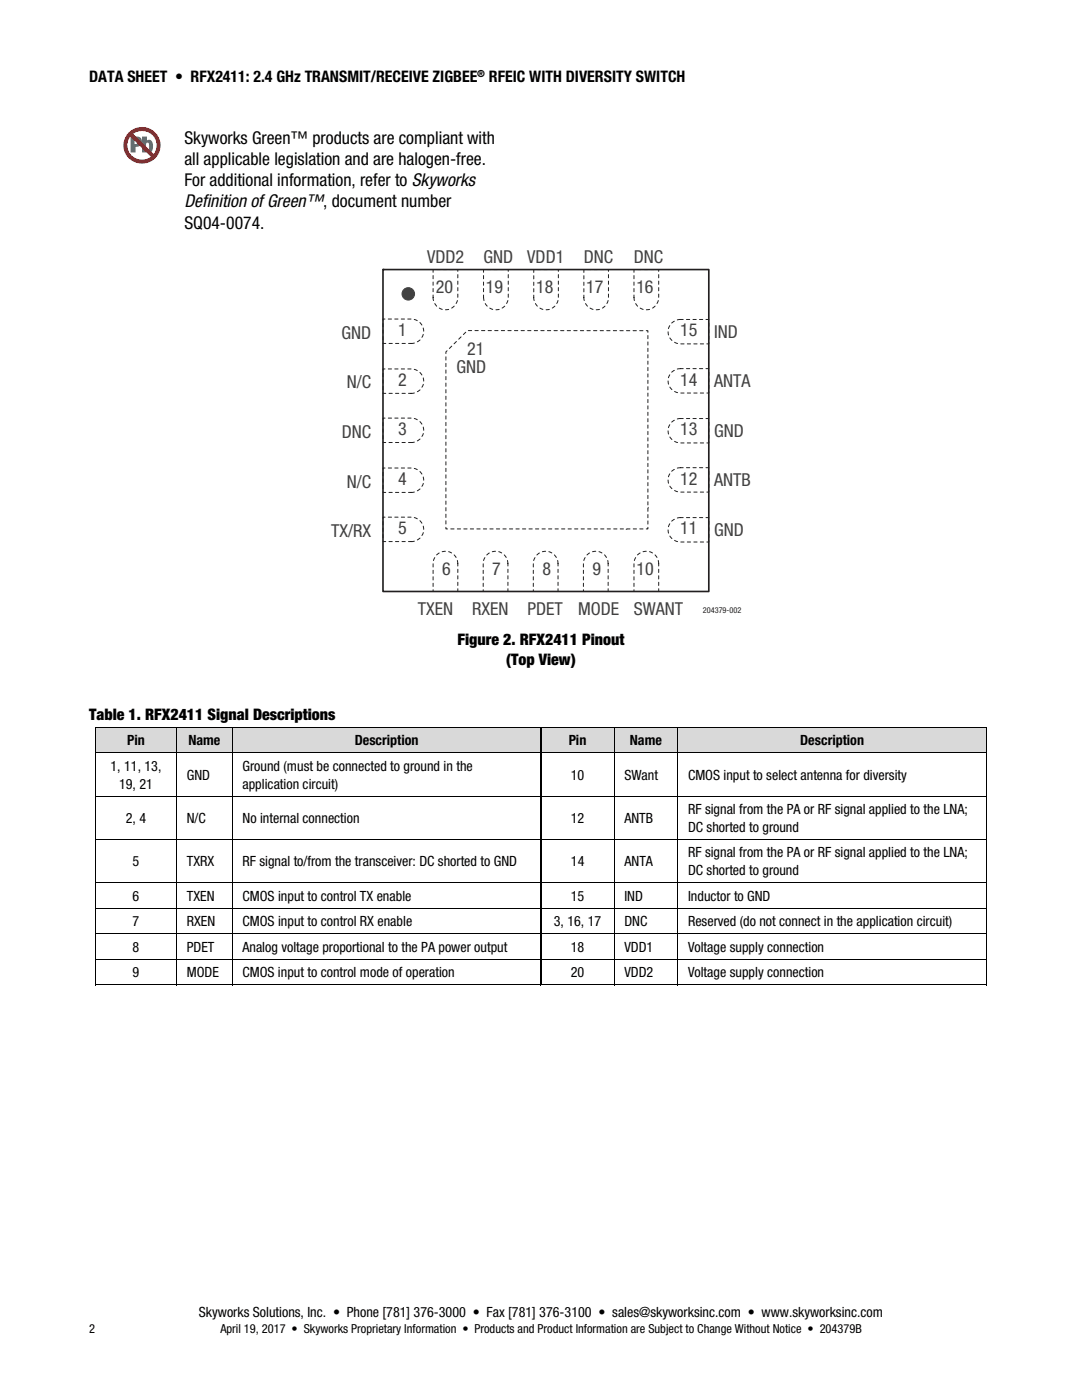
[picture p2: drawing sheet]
<svg xmlns="http://www.w3.org/2000/svg" width="216mm" height="279mm" viewBox="0 0 216 279" stroke-linecap="round" stroke-linejoin="round" font-family="sans-serif">
<circle cx="28.4" cy="29" r="3.3" fill="none" stroke="#fff" stroke-width=".2"/>
<path d="M24.7 29a3.6 3.6 0 0 1 7.2 0 3.6 3.6 0 0 1-7.2 0zM25.3 29a3 3 0 0 0 6 0 3 3 0 0 0-6 0z" fill-rule="evenodd" fill="#ee2328"/>
<g fill="none" stroke="#ee2328" stroke-width=".2">
<circle cx="28.3" cy="29" r="3"/>
<circle cx="28.3" cy="29" r="3.6"/>
</g>
<path d="M26.2 27.4h1.2a.96 .96 0 0 1 .8 1.1 .96 .96 0 0 1-1.3 .7v1.1h-.7z" fill-rule="evenodd" fill="#5a6f76"/>
<path d="M26.2 27.4h1.2a.96 .96 0 0 1 .8 1.1 .96 .96 0 0 1-1.3 .7v1.1h-.7z" fill="none" stroke="#5a6f76" stroke-width=".2"/>
<path d="M26.9 27.9a.38 .38 0 0 1 .5 .4 .38 .38 0 0 1-.5 .3z" fill-rule="evenodd" fill="#fff"/>
<path d="M26.9 27.9a.38 .38 0 0 1 .5 .4 .38 .38 0 0 1-.5 .3z" fill="none" stroke="#fff" stroke-width=".2"/>
<path d="M28.5 27.4h.7v.9l.6-.3a1.35 1.35 0 0 1 .5 1.9l-.2 .4-.3 .1-.5-.2-.1-.2v.3h-.7z" fill-rule="evenodd" fill="#5a6f76"/>
<path d="M28.5 27.4h.7v.9l.6-.3a1.35 1.35 0 0 1 .5 1.9l-.2 .4-.3 .1-.5-.2-.1-.2v.3h-.7z" fill="none" stroke="#5a6f76" stroke-width=".2"/>
<path d="M29.3 28.6h.2l.2 .3-.1 .8-.2 .1-.2-.3z" fill-rule="evenodd" fill="#fff"/>
<path d="M29.3 28.6h.2l.2 .3-.1 .8-.2 .1-.2-.3z" fill="none" stroke="#fff" stroke-width=".2"/>
<path d="M25.8 26.5h.4l4.8 4.7a.3 .3 0 0 1-.2 .3 .3 .3 0 0 1-.3 0l-4.7-4.6z" fill-rule="evenodd" fill="#ee2328"/>
<path d="M25.8 26.5h.4l4.8 4.7a.3 .3 0 0 1-.2 .3 .3 .3 0 0 1-.3 0l-4.7-4.6z" fill="none" stroke="#ee2328" stroke-width=".2"/>
<path d="M106.4 85.9h5M108.9 83.4v5" fill="none" stroke="#231f20" stroke-width=".2"/>
<path d="M86.4 53.8h4.9v5.5a2.47 2.47 0 0 1-2.4 2.5 2.47 2.47 0 0 1-2.5-2.5z" fill-rule="evenodd" fill="#fff"/>
<path d="M86.4 53.8h5v5.5a2.47 2.47 0 0 1-2.5 2.5 2.47 2.47 0 0 1-2.5-2.5z" fill="none" stroke="#231f20" stroke-width=".2" stroke-dasharray=".6 .6"/>
<path d="M96.5 53.8h4.9v5.5a2.47 2.47 0 0 1-2.5 2.5 2.47 2.47 0 0 1-2.4-2.5z" fill-rule="evenodd" fill="#fff"/>
<path d="M96.5 53.8h4.9v5.5a2.47 2.47 0 0 1-2.4 2.5 2.47 2.47 0 0 1-2.5-2.5z" fill="none" stroke="#231f20" stroke-width=".2" stroke-dasharray=".6 .6"/>
<path d="M106.5 53.8h4.9v5.5a2.46 2.46 0 0 1-2.4 2.5 2.46 2.46 0 0 1-2.5-2.5z" fill-rule="evenodd" fill="#fff"/>
<path d="M106.5 53.8h4.9v5.5a2.46 2.46 0 0 1-2.4 2.5 2.46 2.46 0 0 1-2.5-2.5z" fill="none" stroke="#231f20" stroke-width=".2" stroke-dasharray=".6 .6"/>
<path d="M116.5 53.8h4.9v5.5a2.46 2.46 0 0 1-2.4 2.5 2.46 2.46 0 0 1-2.5-2.5z" fill-rule="evenodd" fill="#fff"/>
<path d="M116.5 53.8h4.9v5.5a2.46 2.46 0 0 1-2.4 2.5 2.46 2.46 0 0 1-2.5-2.5z" fill="none" stroke="#231f20" stroke-width=".2" stroke-dasharray=".6 .6"/>
<path d="M126.5 53.8h4.9v5.5a2.47 2.47 0 0 1-2.4 2.5 2.47 2.47 0 0 1-2.5-2.5z" fill-rule="evenodd" fill="#fff"/>
<path d="M126.5 53.8h4.9v5.5a2.47 2.47 0 0 1-2.4 2.5 2.47 2.47 0 0 1-2.5-2.5z" fill="none" stroke="#231f20" stroke-width=".2" stroke-dasharray=".6 .6"/>
<path d="M127 111a2.48 2.48 0 0 1 2.8-.8 2.48 2.48 0 0 1 1.6 2.3v5.5h-4.9v-5.5l.1-.9z" fill-rule="evenodd" fill="#fff"/>
<path d="M127.2 110.7a2.47 2.47 0 0 1 2.7-.5 2.47 2.47 0 0 1 1.5 2.3v5.5h-4.9v-6z" fill="none" stroke="#231f20" stroke-width=".2" stroke-dasharray=".6 .6"/>
<path d="M116.9 111a2.47 2.47 0 0 1 2.8-.8 2.47 2.47 0 0 1 1.6 2.3v5.5h-4.9v-5.5l.2-.9z" fill-rule="evenodd" fill="#fff"/>
<path d="M117.1 110.7a2.46 2.46 0 0 1 2.7-.5 2.46 2.46 0 0 1 1.5 2.3v5.5h-4.9v-5.8l.2-.7z" fill="none" stroke="#231f20" stroke-width=".2" stroke-dasharray=".6 .6"/>
<path d="M106.9 111a2.47 2.47 0 0 1 2.8-.8 2.47 2.47 0 0 1 1.6 2.3v5.5h-4.9v-5.5l.2-.9z" fill-rule="evenodd" fill="#fff"/>
<path d="M107.2 110.7a2.46 2.46 0 0 1 2.6-.5 2.46 2.46 0 0 1 1.5 2.3v5.5h-4.9l.1-6z" fill="none" stroke="#231f20" stroke-width=".2" stroke-dasharray=".6 .6"/>
<path d="M96.9 111a2.47 2.47 0 0 1 2.8-.8 2.47 2.47 0 0 1 1.6 2.3v5.5h-4.9v-5.5l.2-.9z" fill-rule="evenodd" fill="#fff"/>
<path d="M97.2 110.7a2.46 2.46 0 0 1 2.6-.5 2.46 2.46 0 0 1 1.6 2.3v5.5h-5l.1-6z" fill="none" stroke="#231f20" stroke-width=".2" stroke-dasharray=".6 .6"/>
<path d="M86.9 111a2.48 2.48 0 0 1 2.8-.8 2.48 2.48 0 0 1 1.6 2.3v5.5h-4.9v-5.5l.2-.9z" fill-rule="evenodd" fill="#fff"/>
<path d="M87.1 110.7a2.47 2.47 0 0 1 2.7-.5 2.47 2.47 0 0 1 1.6 2.3v5.5h-5l.1-6z" fill="none" stroke="#231f20" stroke-width=".2" stroke-dasharray=".6 .6"/>
<path d="M76.4 63.7h5.6a2.44 2.44 0 0 1 2.5 2.4 2.44 2.44 0 0 1-2.5 2.4h-5.6z" fill-rule="evenodd" fill="#fff"/>
<path d="M76.4 63.7h5.6a2.44 2.44 0 0 1 2.6 2.4 2.44 2.44 0 0 1-2.6 2.4h-5.6z" fill="none" stroke="#231f20" stroke-width=".2" stroke-dasharray=".6 .6"/>
<path d="M76.4 73.6h5.6a2.44 2.44 0 0 1 2.5 2.5 2.44 2.44 0 0 1-2.5 2.4h-5.6z" fill-rule="evenodd" fill="#fff"/>
<path d="M76.4 73.6h5.6a2.44 2.44 0 0 1 2.6 2.5 2.44 2.44 0 0 1-2.6 2.4h-5.6z" fill="none" stroke="#231f20" stroke-width=".2" stroke-dasharray=".6 .6"/>
<path d="M76.4 83.4h5.6a2.44 2.44 0 0 1 2.5 2.5 2.44 2.44 0 0 1-2.5 2.4h-5.6z" fill-rule="evenodd" fill="#fff"/>
<path d="M76.4 83.4h5.6a2.44 2.44 0 0 1 2.6 2.5 2.44 2.44 0 0 1-2.6 2.4h-5.6z" fill="none" stroke="#231f20" stroke-width=".2" stroke-dasharray=".6 .6"/>
<path d="M76.4 93.4h5.6a2.44 2.44 0 0 1 2.5 2.4 2.44 2.44 0 0 1-2.5 2.5h-5.6z" fill-rule="evenodd" fill="#fff"/>
<path d="M76.4 93.4h5.6a2.44 2.44 0 0 1 2.6 2.4 2.44 2.44 0 0 1-2.6 2.5h-5.6z" fill="none" stroke="#231f20" stroke-width=".2" stroke-dasharray=".6 .6"/>
<path d="M76.4 103.2h5.6a2.44 2.44 0 0 1 2.5 2.4 2.44 2.44 0 0 1-2.5 2.5h-5.6z" fill-rule="evenodd" fill="#fff"/>
<path d="M76.4 103.2h5.6a2.44 2.44 0 0 1 2.6 2.4 2.44 2.44 0 0 1-2.6 2.5h-5.6z" fill="none" stroke="#231f20" stroke-width=".2" stroke-dasharray=".6 .6"/>
<path d="M134.1 104l.6-.5 .8-.2h5.9v4.9h-5.6a2.43 2.43 0 0 1-2.3-1.5 2.43 2.43 0 0 1 .6-2.7z" fill-rule="evenodd" fill="#fff"/>
<path d="M134 104l.8-.5 .7-.2h5.9v4.9h-5.6a2.43 2.43 0 0 1-2.3-1.5 2.43 2.43 0 0 1 .5-2.7z" fill="none" stroke="#231f20" stroke-width=".2" stroke-dasharray=".6 .6"/>
<path d="M134.1 94l.6-.4 .8-.2 5.9-.1v4.9h-5.6a2.44 2.44 0 0 1-2.3-1.5 2.44 2.44 0 0 1 .6-2.7z" fill-rule="evenodd" fill="#fff"/>
<path d="M134 94l1.3-.6 6.1-.1v4.9h-5.6a2.43 2.43 0 0 1-2.3-1.5 2.43 2.43 0 0 1 .5-2.7z" fill="none" stroke="#231f20" stroke-width=".2" stroke-dasharray=".6 .6"/>
<path d="M134.1 84.2l.6-.4 .8-.3h5.9v4.9h-5.6a2.43 2.43 0 0 1-2.3-1.5 2.43 2.43 0 0 1 .6-2.7z" fill-rule="evenodd" fill="#fff"/>
<path d="M134 84.2l.8-.5 .7-.2h5.9v4.9h-5.6a2.43 2.43 0 0 1-2.3-1.5 2.43 2.43 0 0 1 .5-2.7z" fill="none" stroke="#231f20" stroke-width=".2" stroke-dasharray=".6 .6"/>
<path d="M134.1 74.2l.6-.4 .8-.2h5.9v4.8h-5.6a2.44 2.44 0 0 1-2.3-1.5 2.44 2.44 0 0 1 .6-2.7z" fill-rule="evenodd" fill="#fff"/>
<path d="M134 74.3l1.3-.7h6.1v4.8h-5.6a2.43 2.43 0 0 1-2.3-1.4 2.43 2.43 0 0 1 .5-2.7z" fill="none" stroke="#231f20" stroke-width=".2" stroke-dasharray=".6 .6"/>
<path d="M134.1 64.4l.6-.4 .8-.2h5.9v4.8h-5.6a2.43 2.43 0 0 1-2.3-1.5 2.43 2.43 0 0 1 .6-2.7z" fill-rule="evenodd" fill="#fff"/>
<path d="M134 64.5l.8-.5 .7-.2h5.9v4.8h-5.6a2.43 2.43 0 0 1-2.3-1.5 2.43 2.43 0 0 1 .5-2.6z" fill="none" stroke="#231f20" stroke-width=".2" stroke-dasharray=".6 .6"/>
<path d="M129.3 101.3l-4.3 4.3" fill="none" stroke="#231f20" stroke-width=".33"/>
<path d="M89 70.2l4.3-4.2h36v39.6h-40.3z" fill-rule="evenodd" fill="#fff"/>
<path d="M89.2 70l-.2 .2v.4M129 66h.3v.3M89 105.2v.4h.3M129.3 105.2v.4h-.3" fill="none" stroke="#231f20" stroke-width=".2"/>
<path d="M89.9 105.6h38.7M129.3 104.6v-38" fill="none" stroke="#231f20" stroke-width=".2" stroke-dasharray=".6 .6"/>
<path d="M89 71.2v33.7M128.3 66h-35l-3.9 3.8" fill="none" stroke="#231f20" stroke-width=".2" stroke-dasharray=".7 .7"/>
<circle cx="81.5" cy="58.7" r="1.24" fill="#414141"/>
<circle cx="81.5" cy="58.7" r="1.24" fill="none" stroke="#414141" stroke-width=".2"/>
<path d="M76.4 53.8h65v64.2h-65z" fill="none" stroke="#231f20" stroke-width=".33"/>
<circle cx="76.4" cy="53.8" r=".16" fill="#231f20"/>
<g fill="#d9d9d9">
<path d="M19.1 145.2h16.1v5h-16.1z"/>
<path d="M21.1 145.2h12.1v5h-12.1z"/>
<path d="M35.3 145.2h11v5h-11z"/>
<path d="M37.3 145.2h7v5h-7z"/>
<path d="M46.4 145.2h61.3v5h-61.3z"/>
<path d="M48.4 145.2h57.5v5h-57.5z"/>
<path d="M108.2 145.2h14.3v5h-14.3z"/>
<path d="M110 145.2h10.5v5h-10.5z"/>
<path d="M122.6 145.2h12.6v5h-12.6z"/>
<path d="M124.6 145.2h8.6v5h-8.6z"/>
<path d="M135.3 145.2h61.5v5h-61.5z"/>
<path d="M137.3 145.2h57.5v5h-57.5z"/>
</g>
<g fill="#000">
<path d="M19 145.1h.1v.1h-.1zM107.7 150.2h.2v.1h-.2zM107.7 158.8h.2v.2h-.2zM108 150.2h.2v.1h-.2zM108 158.8h.2v.2h-.2zM196.8 145.1h.1v.1h-.1zM196.8 150.2h.1v.1h-.1zM196.8 158.8h.1v.2h-.1zM107.7 167.4h.2v.2h-.2zM107.7 176.1h.2v.1h-.2zM108 167.4h.2v.2h-.2zM108 176.1h.2v.1h-.2z"/>
<path d="M196.8 167.4h.1v.2h-.1zM196.8 176.1h.1v.1h-.1zM107.7 181.2h.2v.1h-.2zM107.7 186.3h.2v.1h-.2zM107.7 191.4h.2v.1h-.2zM108 181.2h.2v.1h-.2zM108 186.3h.2v.1h-.2zM108 191.4h.2v.1h-.2zM196.8 181.2h.1v.1h-.1zM196.8 186.3h.1v.1h-.1zM196.8 191.4h.1v.1h-.1zM196.8 196.5h.1v.1h-.1z"/>
</g>
<g fill="none" stroke="#000" stroke-width=".2">
<path d="M19 150.2h88.7M19 158.9h88.7M19 145.2v5M19 150.3v8.5M19 159v8.4M35.2 145.2v5M35.2 150.3v8.5M35.2 159v8.4M46.4 145.2v5M46.4 150.3v8.5M46.4 159v8.4M107.8 145.2v5"/>
<path d="M107.8 150.3v8.5M107.8 159v8.4M108.1 145.2v5M108.1 150.3v8.5M108.1 159v8.4M108.2 150.2h88.6M122.6 145.2v5M122.6 150.3v8.5M122.6 159v8.4M135.3 145.2v5M135.3 150.3v8.5M135.3 159v8.4"/>
<path d="M196.8 145.1h-177.8M196.8 158.9h-88.6M196.8 145.2v5M196.8 150.3v8.5M196.8 159v8.4M19 167.5h88.7M19 176.1h88.7M19 167.6v8.5M19 176.2v5M35.2 167.6v8.5M35.2 176.2v5M46.4 167.6v8.5"/>
<path d="M46.4 176.2v5M107.8 167.6v8.5M107.8 176.2v5M108.1 167.6v8.5M108.1 176.2v5M108.2 167.5h88.6M122.6 167.6v8.5M122.6 176.2v5M135.3 167.6v8.5M135.3 176.2v5M196.8 176.1h-88.6M196.8 167.6v8.5"/>
<path d="M196.8 176.2v5M19 181.3h88.7M19 186.4h88.7M19 191.5h88.7M19 196.6h16.2M19 181.3v5M19 186.4v5M19 191.5v5.1M35.2 181.3v5M35.2 186.4v5M35.2 191.5v5.1M35.3 196.6h11"/>
<path d="M46.4 181.3v5M46.4 186.4v5M46.4 191.5v5.1M46.4 196.6h61.3M107.8 181.3v5M107.8 186.4v5M107.8 191.5v5.1M107.9 196.6h14.6M108.1 181.3v5M108.1 186.4v5M108.1 191.5v5M108.2 181.3h88.6"/>
<path d="M108.2 191.5h88.6M122.6 181.3v5M122.6 186.4v5M122.6 191.5v5.1M122.6 196.6h12.6M135.3 181.3v5M135.3 186.4v5M135.3 191.5v5.1M135.3 196.6h61.5M196.8 186.4h-88.6M196.8 181.3v5M196.8 186.4v5"/>
<path d="M196.8 191.5v5.1"/>
</g>
<g font-size="3.6" fill="#414141">
<text x="85.2" y="52.4">VDD2</text>
<text x="96.5" y="52.4">GND</text>
<text x="105.2" y="52.4">VDD1</text>
<text x="116.5" y="52.4">DNC</text>
<text x="126.5" y="52.4">DNC</text>
<text x="87" y="58.4">20</text>
<text x="97" y="58.4">19</text>
<text x="107" y="58.4">18</text>
<text x="117" y="58.4">17</text>
<text x="127" y="58.4">16</text>
<text x="68.1" y="67.6">GND</text>
<text x="79.5" y="67.1">1</text>
<text x="93.2" y="70.8">21</text>
<text x="135.7" y="67.1">15</text>
<text x="142.5" y="67.4">IND</text>
<text x="69.2" y="77.5">N/C</text>
<text x="79.5" y="77">2</text>
<text x="91.1" y="74.5">GND</text>
<text x="135.7" y="77">14</text>
<text x="142.5" y="77.3">ANTA</text>
<text x="68.2" y="87.4">DNC</text>
<text x="79.5" y="86.9">3</text>
<text x="135.7" y="86.9">13</text>
<text x="142.5" y="87.2">GND</text>
<text x="69.2" y="97.3">N/C</text>
<text x="79.5" y="96.8">4</text>
<text x="135.7" y="96.8">12</text>
<text x="142.5" y="97.1">ANTB</text>
<text x="66.1" y="107.2">TX/RX</text>
<text x="79.5" y="106.7">5</text>
<text x="135.7" y="106.7">11</text>
<text x="142.5" y="107">GND</text>
<text x="88.2" y="114.7">6</text>
<text x="98.2" y="114.7">7</text>
<text x="108.2" y="114.7">8</text>
<text x="118.2" y="114.7">9</text>
<text x="127" y="114.7">10</text>
<text x="83.3" y="122.8">TXEN</text>
<text x="94.2" y="122.8">RXEN</text>
<text x="105.2" y="122.8">PDET</text>
<text x="115.4" y="122.8">MODE</text>
<text x="126.5" y="122.8">SWANT</text>
</g>
<g font-size="3.5" fill="#020303">
<text x="36.8" y="28.7">Skyworks Green™ products are compliant with</text>
<text x="36.8" y="32.9">all applicable legislation and are halogen-free.</text>
<text x="36.8" y="37.2">For additional information, refer to Skyworks</text>
<text x="36.8" y="41.4">Def</text>
<text x="40.3" y="41.4">inition of Green™, document number</text>
<text x="36.8" y="45.6">SQ04-0074.</text>
</g>
<g font-size="3.2">
<text x="17.8" y="16.4">DATA SHEET • RFX2411: 2.4 GHz TRANSMIT/RECEIVE ZIGBEE</text>
<text x="97.6" y="16.4">RFEIC WITH DIVERSITY SWITCH</text>
<text x="91.3" y="128.8">Figure 2. RFX2411 Pinout</text>
<text x="101" y="132.7">(Top View)</text>
<text x="17.8" y="143.6">Table 1. RFX2411 Signal Descriptions</text>
</g>
<g font-size="2.8">
<text x="25.4" y="148.8">Pin</text>
<text x="37.6" y="148.8">Name</text>
<text x="70.8" y="148.8">Description</text>
<text x="113.5" y="148.8">Pin</text>
<text x="125.7" y="148.8">Name</text>
<text x="159.7" y="148.8">Description</text>
<text x="22.1" y="153.9">1, 11, 13,</text>
<text x="37.3" y="155.6">GND</text>
<text x="48.4" y="153.9">Ground (must be connected to ground in the</text>
<text x="113.9" y="155.6">10</text>
<text x="124.6" y="155.6">SWant</text>
<text x="137.3" y="155.6">CMOS input to select antenna for diversity</text>
<text x="23.7" y="157.4">19, 21</text>
<text x="48.4" y="157.4">application circuit)</text>
<text x="25.1" y="164.3">2, 4</text>
<text x="37.3" y="164.3">N/C</text>
<text x="48.4" y="164.3">No internal connection</text>
<text x="113.9" y="164.3">12</text>
<text x="124.6" y="164.3">ANTB</text>
<text x="137.3" y="162.5">RF signal from the PA or RF signal applied to the LNA;</text>
<text x="137.3" y="166">DC shorted to ground</text>
<text x="26.5" y="172.9">5</text>
<text x="37.3" y="172.9">TXRX</text>
<text x="48.4" y="172.9">RF signal to/from the transceiver: DC shorted to GND</text>
<text x="113.9" y="172.9">14</text>
<text x="124.6" y="172.9">ANTA</text>
<text x="137.3" y="171.1">RF signal from the PA or RF signal applied to the LNA;</text>
<text x="26.5" y="179.8">6</text>
<text x="37.3" y="179.8">TXEN</text>
<text x="48.4" y="179.8">CMOS input to control TX enable</text>
<text x="113.9" y="179.8">15</text>
<text x="124.6" y="179.8">IND</text>
<text x="137.3" y="174.7">DC shorted to ground</text>
<text x="137.3" y="179.8">Inductor to GND</text>
<text x="26.5" y="184.9">7</text>
<text x="37.3" y="184.9">RXEN</text>
<text x="48.4" y="184.9">CMOS input to control RX enable</text>
<text x="110.5" y="184.9">3, 16, 17</text>
<text x="124.6" y="184.9">DNC</text>
<text x="137.3" y="184.9">Reserved (do not connect in the application circuit)</text>
<text x="26.5" y="190">8</text>
<text x="37.3" y="190">PDET</text>
<text x="48.4" y="190">Analog voltage proportional to the PA power output</text>
<text x="113.9" y="190">18</text>
<text x="124.6" y="190">VDD1</text>
<text x="137.3" y="190">Voltage supply connection</text>
<text x="26.5" y="195.1">9</text>
<text x="37.3" y="195.1">MODE</text>
<text x="48.4" y="195.1">CMOS input to control mode of operation</text>
<text x="113.9" y="195.1">20</text>
<text x="124.6" y="195.1">VDD2</text>
<text x="137.3" y="195.1">Voltage supply connection</text>
<text x="39.7" y="262.8">Skyworks Solutions, Inc. • Phone [781] 376-3000 • Fax [781] 376-3100 • sales@skyworksinc.com • www.skyworksinc.com</text>
</g>
<g font-size="2.5">
<text x="17.8" y="266.1">2</text>
<text x="44" y="266.1">April 19, 2017 • Skyworks Proprietary Information • Products and Product Information are Subject to Change Without Notice • 204379B</text>
</g>
<text font-size="1.9" x="95.2" y="15.3">®</text>
<text font-size="1.6" fill="#231f20" x="140.3" y="122.3">204379-002</text>
</svg>
